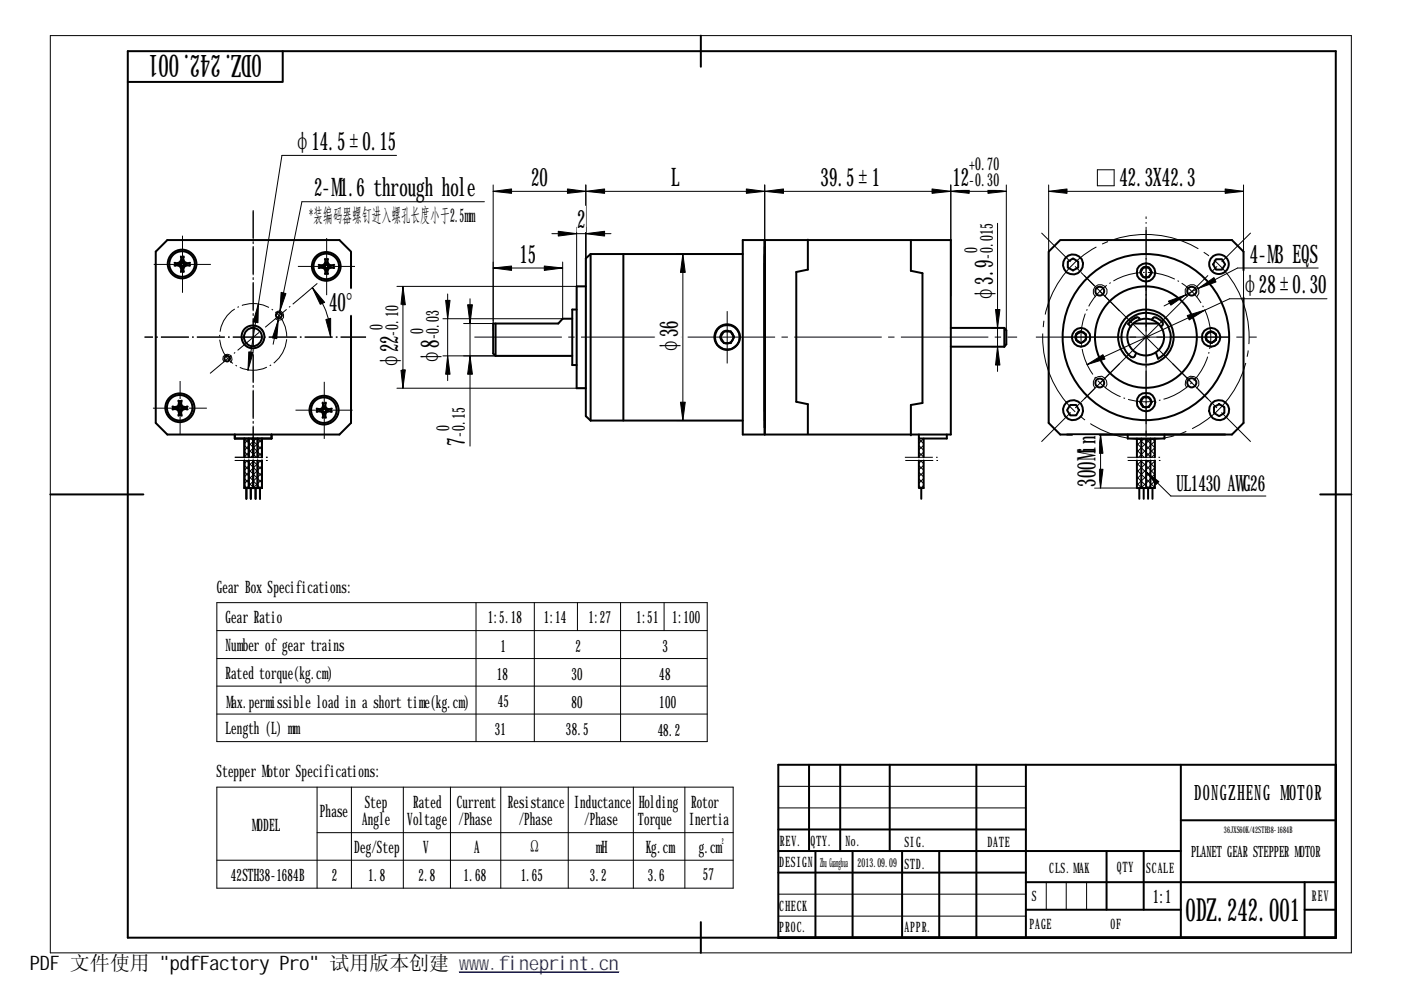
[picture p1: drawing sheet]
<svg xmlns="http://www.w3.org/2000/svg" width="297mm" height="210mm" viewBox="0 0 297 210" stroke-linecap="round" stroke-linejoin="round" font-family="sans-serif">
<g fill="none" stroke="#000" stroke-width=".21">
<path d="M10.7 7.5h275.8v194.5h-275.8zM84.1 32.9h-24.3l-7.2 45.6M104.6 39.2v30.8M124.2 39.2v43.1h-40M162.1 39.2v11.7M201.6 39.2v23.6M213.4 39.2v30.7M222.3 39.2v50.5M232.7 36h3.5v3.4h-3.5zM263.7 39.2v50.5M102.7 42.8h-38.7l-6.1 30.2M104.6 40.6h108.8"/>
<path d="M104.6 56.8h14.7M117 49.5h12.5M119.3 55.6v12h-25.7M122.3 48.2v30.2M143.4 53.9h14.1M144.8 53.9v35.3M211.5 47.3v31.5M222.3 40.6h41.4M279.5 56.8h-17.1l-15.6 8.1M47.5 76.7l-.3-.5 .1-.6 .5-.4a1.02 1.02 0 0 1 1.2 .3 1.02 1.02 0 0 1-.1 1.3v-.1M58.5 66.2l.4-.2h.6a1.08 1.08 0 0 1 .3 1.7l-.8 .2-.6-.3M66.2 61a16.3 16.3 0 0 1 3.9 10.5"/>
<path d="M67.2 60.1l-2.9 2.6M84.2 60.7h40M85.4 60.7v21.6M93.6 75.5h27.7M94.9 62.3v18.4M98.3 68.6h6.3M99.7 63.3v31.3M210.2 69.5h2.7M210.2 73.5h2.7M234.3 62.8a1.48 1.48 0 0 0-.1-2.1 1.48 1.48 0 0 0-2.1 .1 1.48 1.48 0 0 0 .1 2.1M251.7 62.8a1.48 1.48 0 0 1 .1-2.1 1.48 1.48 0 0 1 2.1 .1 1.48 1.48 0 0 1-.2 2.1M281.3 63.3h-20.6l-30.2 14"/>
<path d="M51.8 95.8l1.1 1.2M51.8 94.4l2.6 2.6M51.8 93l3.7 3.8M51.8 98.7l3.7 3.7M52.2 97.6l3.3 3.4M52.4 97.6l-.6 .7M52.8 93l-1 1.1M53.3 93l2.2 2.3M53.7 97.6l1.8 2M53.8 97.6l-2 2.2M54.3 93l-2.5 2.5M54.6 93l.9 .9"/>
<path d="M55 97.6l.5 .5M55.3 97.6l-3.5 3.5M55.5 95.9l-1 1.1M55.5 94.5l-2.3 2.5M55.5 93.1l-3.7 3.8M55.5 98.7l-3.7 3.8M143.4 89.2h14.1M194.8 98.7l1 1M194.8 95.9l1 1M194.8 94.5l1 .9M194.8 93.1l1 1M195.2 97.6l.6 .7"/>
<path d="M195.4 97.6l-.6 .6M195.8 95.9l-1 .9M195.8 94.4l-1 .9M195.8 93l-1 1M195.8 98.7l-1 .9M232.1 92.1h7M233.3 92.1v11.4M234.4 82.2a1.51 1.51 0 0 0-.2-2.1 1.51 1.51 0 0 0-2.1 .1 1.51 1.51 0 0 0 .1 2.1M241 95.4l1.6 1.6M241 94l3 3M241 99.7l3.9 3.7-.1 .1M241 98.2l3.9 3.8"/>
<path d="M241 96.9l.2 .1M241.1 93l-.1 .1M241.5 93l3.4 3.4M241.9 97.6l3 3M242.1 97.6l-1.1 1.1M242.5 93l-1.5 1.4M242.9 93l2 1.9-2.1 2.1M243.3 97.6l1.6 1.6-3.9 3.7M243.5 97.6l-2.5 2.5M243.9 93l-2.9 2.9M244.3 93l.6 .6M244.7 97.6l.2 .2"/>
<path d="M244.9 96.3l-.7 .7M244.9 93.5l-3.5 3.5M244.9 97.7l-3.9 3.8M251.6 82.2a1.49 1.49 0 0 1 .1-2.1 1.49 1.49 0 0 1 2.1 .1 1.49 1.49 0 0 1-.1 2.1M51.8 101.4l2 2.1M51.8 102.9l.6 .6M51.8 100l3.4 3.5M55.5 101.6l-1.8 1.9M55.5 100.2l-3.2 3.3M55.5 103l-.4 .5M194.8 103l.5 .5M194.8 101.5l1 1"/>
<path d="M194.8 100.2l1 .9M195.8 100.1l-1 .9M195.8 101.4l-1 1.1M195.8 102.9l-.6 .6M232.1 103.5h8.9M241 102.5l1.1 1M241 101.1l2.5 2.4M243.1 100.1l5.1 5.1h20.2M244.9 100.5l-2.9 3M244.9 102l-1.6 1.5M46 127.8h103.9v29.4h-103.9zM46 133.7h103.9"/>
<path d="M46 139.6h103.9M100.9 127.8v29.4M113.3 127.8v29.4M122.4 127.8v5.9M131.6 127.8v29.4M140.8 127.8v5.9M46 145.5h103.9M46 151.4h103.9M46 166.9h109.4v21.4h-109.4zM67.2 176.5h88.2M67.2 166.9v21.4M74.5 166.9v21.4"/>
<path d="M85.5 166.9v21.4M95.5 166.9v21.4M106.2 166.9v21.4M120.5 166.9v21.4M134.3 166.9v21.4M145.2 166.9v21.4M165 171.3h52.5M165 166.7h52.5M46 182.4h109.4M165 189.6h52.5M165 194.2h52.5M221.8 187v5.9"/>
<path d="M226.1 187v5.9M230.4 187v5.9"/>
</g>
<g fill="#fff" stroke="#fff" stroke-width=".21">
<path d="M136.9 177.8h6v3.6h-6z" fill-rule="evenodd"/>
<path d="M137.3 183.6h3.7v3.5h-3.7z" fill-rule="evenodd"/>
<path d="M48.9 183.7h15.7v3.5h-15.7z" fill-rule="evenodd"/>
<path d="M112.2 177.6h2.4v3.5h-2.4z" fill-rule="evenodd"/>
<path d="M47.8 129h12.1v3.6h-12.1z" fill-rule="evenodd"/>
<path d="M103.5 129h7.2v3.6h-7.2z" fill-rule="evenodd"/>
<path d="M106.1 135.1h1.3v3.6h-1.3z" fill-rule="evenodd"/>
<path d="M47.8 152.6h15.7v3.5h-15.7z" fill-rule="evenodd"/>
<path d="M115.3 129h4.8v3.6h-4.8z" fill-rule="evenodd"/>
<path d="M124.8 129h4.7v3.6h-4.7z" fill-rule="evenodd"/>
<path d="M122 135.1h1.2v3.6h-1.2z" fill-rule="evenodd"/>
<path d="M142.5 129h6v3.6h-6z" fill-rule="evenodd"/>
<path d="M134.9 129h4.8v3.6h-4.8z" fill-rule="evenodd"/>
<path d="M140.5 135.1h1.1v3.6h-1.1z" fill-rule="evenodd"/>
<path d="M104.9 152.7h2.4v3.6h-2.4z" fill-rule="evenodd"/>
<path d="M120 152.8h4.8v3.5h-4.8z" fill-rule="evenodd"/>
<path d="M139.4 152.8h4.9v3.6h-4.9z" fill-rule="evenodd"/>
<path d="M105.3 141.1h2.4v3.5h-2.4z" fill-rule="evenodd"/>
<path d="M121.2 141.1h2.4v3.5h-2.4z" fill-rule="evenodd"/>
<path d="M139.8 141.1h2.4v3.5h-2.4z" fill-rule="evenodd"/>
<path d="M105.6 146.8h2.3v3.6h-2.3z" fill-rule="evenodd"/>
<path d="M121.2 146.9h2.4v3.7h-2.4z" fill-rule="evenodd"/>
<path d="M139.8 146.9h3.6v3.7h-3.6z" fill-rule="evenodd"/>
<path d="M47.9 146.9h51.8v3.7h-51.8z" fill-rule="evenodd"/>
<path d="M47.8 140.7h22.9v3.7h-22.9z" fill-rule="evenodd"/>
<path d="M149 183.5h2.5v3.6h-2.5z" fill-rule="evenodd"/>
<path d="M148.2 177.7h4.7v3.6h-4.7z" fill-rule="evenodd"/>
<path d="M69.8 61.3h7.2v5.4h-7.2z" fill-rule="evenodd"/>
<path d="M112.6 34.7h3.6v5.4h-3.6z" fill-rule="evenodd"/>
<path d="M142.3 34.7h1.8v5.4h-1.8z" fill-rule="evenodd"/>
<path d="M174 34.7h12.6v5.4h-12.6z" fill-rule="evenodd"/>
<path d="M138.9 67.9h5.5v7.2h-5.5z" fill-rule="evenodd"/>
<path d="M86.4 65.6h7.3v11.8h-7.3z" fill-rule="evenodd"/>
<path d="M77.7 64.7h7.4v13.6h-7.4z" fill-rule="evenodd"/>
<path d="M91.9 86.4h7.3v8.2h-7.3z" fill-rule="evenodd"/>
<path d="M110.2 51.1h3.5v5.4h-3.5z" fill-rule="evenodd"/>
<path d="M227.5 92.4h5.4v10.8h-5.4z" fill-rule="evenodd"/>
<path d="M265 51.1h14.5v5.4h-14.5z" fill-rule="evenodd"/>
<path d="M263.3 57.5h18v5.4h-18z" fill-rule="evenodd"/>
<path d="M122.3 43.7h1.8v5.4h-1.8z" fill-rule="evenodd"/>
<path d="M249.3 100h19v4.7h-19z" fill-rule="evenodd"/>
<path d="M237.3 34.7h16.2v5.4h-16.2z" fill-rule="evenodd"/>
<path d="M62.4 27.1h21.7v5.4h-21.7z" fill-rule="evenodd"/>
<path d="M65.4 43.5h35.2v4.1h-35.2z" fill-rule="evenodd"/>
<path d="M66.6 36.9h36.1v5.4h-36.1z" fill-rule="evenodd"/>
<path d="M201.9 32.8h10v7.3h-10z" fill-rule="evenodd"/>
<path d="M203.8 47.3h7.4v16.6h-7.4z" fill-rule="evenodd"/>
<path d="M278.1 188.4h3.6v3.1h-3.6z" fill-rule="evenodd"/>
<path d="M253.2 165.8h27v4.5h-27z" fill-rule="evenodd"/>
<path d="M218.3 194.3h4.6v3h-4.6z" fill-rule="evenodd"/>
<path d="M233 194.2h5.9v3h-5.9z" fill-rule="evenodd"/>
<path d="M236.8 182.2h3.5v3.1h-3.5z" fill-rule="evenodd"/>
<path d="M259.5 174.9h14.6v2h-14.6z" fill-rule="evenodd"/>
<path d="M252.6 178.8h28.5v3.3h-28.5z" fill-rule="evenodd"/>
<path d="M251.4 189.5h24.3v6.8h-24.3z" fill-rule="evenodd"/>
<path d="M244.4 188h4v4h-4z" fill-rule="evenodd"/>
<path d="M173.9 181.5h5.8v2.6h-5.8z" fill-rule="evenodd"/>
<path d="M181.8 181.5h8.4v2.6h-8.4z" fill-rule="evenodd"/>
</g>
<g fill="none" stroke="#000" stroke-width=".42">
<path d="M27.1 10.9h256.1v187.9h-256.1zM59.9 10.9v6.5h-32.8M148.6 7.5v6.7M33 53.4l2.5-2.5h36.5l2.4 2.5v36.3l-2.4 2.4h-36.5l-2.5-2.4zM37 55.7l1.3 .3M37.2 55.7v.6M37.6 56.2l.6 .3 .2-.3M38.2 55.6l-.6 .2M38.2 55.6l.2 .2M38.2 56.5l.2 .6M38.3 56.1l-1.3 .2M38.4 54.4l.2 1.2"/>
<path d="M38.4 54.5h.5M38.4 57.5h.5M38.4 55l-.2 .6M38.6 56.4h.1M38.6 56.4l-.2 1.3M38.6 55.6l-.3 .4 .3 .4M38.6 55.6h.1M38.7 55.6l.3 .5M38.7 56.4l.2 1.3M38.9 55l.2 .6-.2 .2M38.9 56.2l.2 .3 .6-.3M38.9 54.4l-.2 1.2"/>
<path d="M39 56.1l1.3 .2M39 56.1l-.3 .3M39.1 55.6l.6 .2M39.1 56.5l-.2 .6M40.1 55.7v.6M40.3 55.7l-1.3 .3M67.6 56.1l1.2 .3M67.7 56.2v.6M68.2 56.7l.5 .2M68.7 56.1l-.5 .2M68.8 56.4l.4-.3 .4 .3M68.8 56.6l.4 .3"/>
<path d="M68.8 56.4v.2M68.8 56.6l-1.2 .2M68.9 58h.6M68.9 55h.6M68.9 54.9l.3 1.2M69 56.7l-.3 .2 .3 .6M69 55.5l-.3 .6 .3 .1M69.2 56.9l-.3 1.2M69.3 56.9l.2 1.2M69.4 56.7l.3 .2 .6-.2M69.4 55.5l.3 .6M69.5 54.9l-.2 1.2"/>
<path d="M69.6 56.6l-.4 .3M69.6 56.4v.2M69.6 56.6l1.3 .2M69.7 56.9l-.3 .6M69.7 56.1l.6 .2M69.7 56.1l-.3 .1M70.7 56.2v.6M70.9 56.1l-1.3 .3M125.2 53.9l-1 .9v33.4l1 1M125.2 53.9v35.3M125.2 53.9h32.3M132.2 53.9v35.3"/>
<path d="M157.5 50.9h44.1v41.2h-44.1zM162.1 50.9v41.2M171.3 50.8v6.4l-2.5 .5v27.5l2.5 .5v6.3M193.1 51v6.4l2.5 .5v27.5l-2.5 .5v6.4M222.3 53.4l2.5-2.5h36.4l2.5 2.5v36.3l-2.5 2.4h-36.4l-2.5-2.4zM226.4 55.5l1.1-.7 1.1 .7v1.2l-1.1 .6-1.1-.6zM229.6 55.8a2.12 2.12 0 0 0-3.1-1.6 2.12 2.12 0 0 0-.3 3.5 2.12 2.12 0 0 0 3.3-1l.1-.8M242.4 56.7h1.2l.6 1.1-.6 1h-1.2l-.6-1zM257.8 55h1.3l.7 1.1-.7 1.1h-1.3l-.6-1.1zM105.1 68.6v6.9M121.3 67.6h-2l-.9 1h-13.8v6.3l.5 .6h16.2M122.3 65.6h-1v11.8h1"/>
<path d="M124.2 60.7h-1.9v21.6h1.9M153.5 70.3h1.4l.7 1.2-.7 1.2h-1.4l-.8-1.2zM201.6 69.5h11.3M201.6 73.5h11.3M212.9 69.5l.5 .5v3l-.5 .5M212.9 69.5v4M228.2 70.9l1-.6 1 .6v1.2l-1 .6-1-.6zM240.4 68.6h5.2M240.9 67.3l.3-.1 .5 .5M240.9 74.9l-.4 .8-.3 .1a4.6 4.6 0 0 1-2.5-4.3 5.2 5.2 0 0 1 7.9-4.5 5.2 5.2 0 0 1-.1 9l-.4-1.1M240.9 67.3l-1.4 1M240.9 67.3l-1.7 1.4 .6 .6"/>
<path d="M244.2 67.7l.5-.5a3.2 3.2 0 0 1 1.8 1.3v.3l-.3 .5M255.8 70.9l1-.6 1 .6v1.2l-1 .6-1-.6zM36.6 86.2l1.2 .3M36.7 86.2v.6M37.2 86.3l.6-.2 .1 .2M37.2 86.7l.6 .3M37.8 86.6l-1.2 .2M37.8 87l.1 .6M37.8 86.5v.1M37.8 86.6l.3 .3 .5-.3M37.8 85h.6M37.8 84.9l.3 1.2"/>
<path d="M37.8 88h.6M37.9 85.4l-.1 .7M37.9 86.8l-.1 .2M38.1 86.9l-.3 1.3M38.3 86.9l.2 1.3M38.3 86.1l-.5 .4M38.3 86.1l.3 .4M38.4 85.4l.2 .7-.2 .2M38.4 86.8l.2 .2-.2 .6M38.5 84.9l-.2 1.2M38.6 86.1l.6 .2M38.6 86.5v.1"/>
<path d="M38.6 86.6l1.2 .2M39.2 86.7l-.6 .3M39.6 86.2v.6M39.8 86.2l-1.2 .3M49.8 92.1v.9h7.8v-.9M51.8 93v4M51.8 97.6v5.9h3.7v-5.9M52.7 97.6v5.9h1.9v-5.9M52.7 93v4M53.7 96.7v-3.7v4M53.7 93v1.8M53.7 97.6v5.9"/>
<path d="M54.6 93v4M55.5 93v4M67.1 86.6l1.2 .3M67.2 86.7v.6M67.7 87.2l.6 .2M68.3 86.9l.4 .5M68.3 87.1l-1.2 .2M68.4 85.4l.3 1.2M68.4 85.5h.6M68.4 88.5h.6M68.5 86l-.2 .5M68.5 87.2l-.2 .2 .2 .6"/>
<path d="M68.5 86.7l-.2-.2-.6 .3M68.7 87.4h.1M68.7 87.4l-.3 1.2M68.7 86.6l-.4 .3M68.7 86.6h.1M68.8 86.6l.4 .3-.4 .5M68.8 87.4l.3 1.2M68.9 86l.3 .5M69 87.2l.2 .2M69 86.7l.2-.2 .6 .3M69.1 85.4l-.3 1.2M69.2 87.4l-.3 .6"/>
<path d="M69.2 87.1l1.2 .2M69.8 87.2l-.6 .2M70.2 86.7v.6M70.4 86.6l-1.2 .3M125.2 89.2h32.3M194.8 92.1v.9h5.9v-.9M194.8 97.6v5.9h1v-5.9M194.8 93v4M195.8 93v4M226.9 85.9h1.3l.6 1.1-.6 1.1h-1.3l-.7-1.1zM229.6 87.1a2.12 2.12 0 0 0-2.4-2.2 2.12 2.12 0 0 0-1.7 2.9 2.12 2.12 0 0 0 3.3 .9l.6-.6 .2-.9M239.1 92.1v.9h7.8v-.9"/>
<path d="M241 97.6v5.9h1M241 93v4M242 93v4M242 97.6v5.9M242.4 84.3h1.2l.6 1-.6 1h-1.2l-.6-1zM243 93v4M243 97.6v5.9M243.9 93v4M243.9 97.6v5.9M244.9 97.6v5.9h-2.9M244.9 93v4M256.4 87.1a2.12 2.12 0 0 1 2.8-2.1 2.12 2.12 0 0 1 .9 3.3 2.12 2.12 0 0 1-3.5-.3l-.2-.8"/>
<path d="M257.4 86.3l1.1-.6 1.1 .6v1.3l-1.1 .6-1.1-.6zM10.7 104.8h19.7M52.2 103.5v2.3M53.2 103.5v2.3M54.2 103.5v2.3M55.1 103.5v2.3M195.3 103.5v2.3M241.6 103.5v2.3M242.5 103.5v2.3M243.4 103.5v2.3M244.3 103.5v2.3M279.9 104.8h6.6"/>
<path d="M165 175.9h52.5M165 162.2h118.2v36.6h-118.2zM171.5 162.2v18.2M178.1 162.2v18.2M188.6 162.2v18.2M207 162.2v36.6M217.5 162.2v36.6M250.4 173.9h32.8M250.4 162.2v36.6M148.6 195.5v6.5M165 180.4h85.4M165 185h52.5"/>
<path d="M172.9 180.4v18.4M180.8 180.4v18.4M191.3 180.4v18.4M199.1 180.4v18.4M217.5 192.9h32.9M217.5 187h65.7M234.6 180.4v12.5M242.5 180.4v12.5M276.6 192.9h6.6M276.6 187v11.8"/>
<circle cx="38.6" cy="56" r="2.71"/>
<circle cx="38.6" cy="56" r="3"/>
<circle cx="69.2" cy="56.5" r="2.71"/>
<circle cx="69.2" cy="56.5" r="3"/>
<circle cx="243" cy="57.7" r="1.14"/>
<circle cx="243" cy="57.8" r="1.93"/>
<circle cx="258.4" cy="56" r="2.09"/>
<circle cx="48.2" cy="76" r=".59"/>
<circle cx="53.6" cy="71.5" r="1.93"/>
<circle cx="53.6" cy="71.4" r="2.43"/>
<circle cx="59.1" cy="66.8" r=".64"/>
<circle cx="154.2" cy="71.5" r="1.38"/>
<circle cx="154.2" cy="71.5" r="2.71"/>
<circle cx="154.2" cy="71.5" r="2.64"/>
<circle cx="229.1" cy="71.5" r="1.17"/>
<circle cx="229.2" cy="71.5" r="1.98"/>
<circle cx="233.2" cy="61.7" r=".94"/>
<circle cx="242.9" cy="71.5" r="3.9"/>
<circle cx="243" cy="71.5" r="5.9"/>
<circle cx="243" cy="71.5" r="10.8"/>
<circle cx="243" cy="71.5" r="17.6"/>
<circle cx="252.7" cy="61.7" r=".96"/>
<circle cx="256.7" cy="71.5" r="1.17"/>
<circle cx="256.8" cy="71.5" r="1.98"/>
<circle cx="38.1" cy="86.4" r="2.71"/>
<circle cx="38.2" cy="86.5" r="3.1"/>
<circle cx="68.7" cy="87" r="2.71"/>
<circle cx="68.7" cy="87" r="3.1"/>
<circle cx="233.2" cy="81.2" r=".94"/>
<circle cx="243" cy="85.2" r="1.14"/>
<circle cx="243" cy="85.2" r="1.98"/>
<circle cx="252.7" cy="81.2" r=".97"/>
</g>
<g fill="none" stroke="#000" stroke-width=".21" stroke-dasharray="5.9 .7 .3 .7" stroke-linecap="butt">
<path d="M32.6 56.1h12.1M53.7 44.8v50.8M53.7 44.5v51.2M63.2 56.5h12.1M38.7 62.1v-12.1M44.5 79.2l19.8-16.5M69.3 62.6v-12.1M78.1 71.5h-47.5M237.4 66l-8.2-8.2M237.4 77.1l-8.2 8.2M248.6 77.1l8.2 8.2M32.4 86.5h11.5"/>
<path d="M38.2 92.2v-11.4M62.7 87h12.1M68.7 93.1v-12.1M243 92.1v-46.2"/>
<circle cx="53.7" cy="71.4" r="7.1"/>
<circle cx="243" cy="71.5" r="13.8"/>
</g>
<path d="M49.8 97h7.5M49.8 97.6h7.6M191.9 97h7.6M191.9 97.6h7.7M239 97h7.6M239.1 97.6h7.6" fill="none" stroke="#000" stroke-width=".21" stroke-dasharray="5.9 .7 .3 .7 .3 .7" stroke-linecap="butt"/>
<g fill="#000" stroke="#000" stroke-width=".21">
<path d="M104.6 40.6l3.9-.5v.9zM104.6 56.8l3.9-.4v.9zM115.4 56.4l3.9 .4-3.9 .5zM118.4 49l3.9 .5-3.9 .6zM120.3 40.1l3.9 .5-3.9 .4zM124.2 40.6l4-.5v.9zM124.2 49.5l4-.5v1.1zM144.8 53.9l.5 3.9h-1zM158.2 40.1l3.9 .5-3.9 .4zM162.1 40.6l4-.5v.9zM197.6 40.1l4 .5-4 .4zM201.6 40.6l3.9-.5v.9z"/>
<path d="M209.5 40.1l3.9 .5-3.9 .4zM222.3 40.6l3.9-.5v.9zM254.1 61.1l3.3-2.2 .4 .9zM259.8 40.1l3.9 .5-3.9 .4zM52.7 74.6l1 .1-1.1 3.8zM54.8 64.4l-.1 4-1-.1zM59 67.8l-.3 4-1-.2zM59.6 62l1 .2-1.2 3.8zM66.2 61l2.6 3.1-.9 .4zM69.1 67.7l1-.2v4zM85.4 60.7l.5 3.9h-.9zM85 78.4h.9l-.5 3.9z"/>
<path d="M94.5 63.7h.9l-.5 3.9zM94.9 75.5l.5 3.8h-.9zM99.1 64.6h1.1l-.5 4zM99.7 75.5l.5 3.8h-1.1zM211.1 65.6h.9l-.5 3.9zM211.5 73.5l.5 3.9h-.9zM230.5 77.3l3.3-2.1 .5 .9zM247.7 63.9l3.8-1.4-3.3 2.2zM251.7 66.9l3.8-1.2-3.4 2.1zM144.3 85.3h1l-.5 3.9zM232.8 99.5h1l-.5 4zM233.3 92.1l.5 4h-1z"/>
<path d="M243.1 100.1l2.6 2-.6 .6z"/>
</g>
<g fill="none" stroke="#000" stroke-width=".21" stroke-dasharray="18.5 1.4 1.4 1.4" stroke-linecap="butt">
<path d="M243 48.8v44.9M100.6 71.5h115M154.2 77.1v-11.1M219.6 71.5h46.8M225.3 71.5h35.4M243 71.5v-13.4M243 71.5l22.2-22.1M243 71.5l-22.2-22.1M243 71.5l-22.2 22.2M243 71.5l22.2 22.2"/>
<circle cx="243" cy="71.5" r="21.8"/>
</g>
<path d="M97.4 206h33.8M97.4 206.1h33.8" fill="none" stroke="#00f" stroke-width=".21"/>
<text font-size="6.8" x="251.4" y="195.3">0DZ.242.001</text>
<text font-size="6.6" x="55.5" y="11.7" transform="rotate(-180 55.5 11.7)">0DZ.242.001</text>
<g font-size="5.4">
<text x="62.4" y="31.8">φ14.5±0.15</text>
<text x="66.6" y="41.6">2-M1.6 through hole</text>
<text x="112.6" y="39.4">20</text>
<text x="142.3" y="39.4">L</text>
<text x="174" y="39.4">39.5±1</text>
<text x="201.9" y="39.4">12</text>
<text x="237.3" y="39.4">42.3X42.3</text>
<text x="122.3" y="48.4">2</text>
<text x="110.2" y="55.7">15</text>
<text x="265" y="55.7">4-M3 EQS</text>
<text x="69.8" y="66">40°</text>
<text x="210.5" y="63.9" transform="rotate(-90 210.5 63.9)">φ3.9</text>
<text x="263.3" y="62.2">φ28±0.30</text>
<text x="143.7" y="71.5" transform="rotate(-90 143.7 71.5)">36</text>
<text x="93" y="77.4" transform="rotate(-90 93 77.4)">φ8</text>
<text x="143.7" y="75.1" transform="rotate(-90 143.7 75.1)">φ</text>
<text x="84.4" y="78.3" transform="rotate(-90 84.4 78.3)">φ22</text>
<text x="98.6" y="94.6" transform="rotate(-90 98.6 94.6)">7</text>
<text x="232.2" y="103.2" transform="rotate(-90 232.2 103.2)">300Min</text>
</g>
<text font-size="4.7" x="249.3" y="104.1">UL1430 AWG26</text>
<text font-size="4.5" x="253.2" y="169.7">DONGZHENG MOTOR</text>
<text font-size="4.2" x="6.3" y="205.7">PDF 文件使用 &quot;pdfFactory Pro&quot; 试用版本创建 ww</text>
<text font-size="4.2" fill="#00f" x="99.5" y="205.7">w.fineprint.cn</text>
<g font-size="4.1">
<text x="65.4" y="47">*</text>
<text x="66.5" y="47">装编码器螺钉进入螺孔长度小于2.5mm</text>
</g>
<text font-size="4" x="244.4" y="191.4">1:1</text>
<g font-size="3.8">
<text x="205.5" y="36.1">+0.70</text>
<text x="205.5" y="39.4">-0.30</text>
<text x="207.2" y="53.7" transform="rotate(-90 207.2 53.7)">0</text>
<text x="210.5" y="55" transform="rotate(-90 210.5 55)">-0.015</text>
<text x="81.1" y="69.9" transform="rotate(-90 81.1 69.9)">0</text>
<text x="84.4" y="71.1" transform="rotate(-90 84.4 71.1)">-0.10</text>
<text x="89.7" y="70.7" transform="rotate(-90 89.7 70.7)">0</text>
<text x="93" y="72" transform="rotate(-90 93 72)">-0.03</text>
<text x="95.2" y="91.5" transform="rotate(-90 95.2 91.5)">0</text>
<text x="98.6" y="92.7" transform="rotate(-90 98.6 92.7)">-0.15</text>
</g>
<g font-size="3.6">
<text x="46" y="125.8">Gear Box Specifications:</text>
<text x="47.8" y="132.1">Gear Ratio</text>
<text x="103.5" y="132.2">1:5.18</text>
<text x="115.3" y="132.2">1:14</text>
<text x="124.8" y="132.2">1:27</text>
<text x="134.9" y="132.2">1:51</text>
<text x="142.5" y="132.2">1:100</text>
<text x="47.8" y="138">Number of gear trains</text>
<text x="47.8" y="143.9">Rated torque(kg.cm)</text>
<text x="106.1" y="138.3">1</text>
<text x="122" y="138.3">2</text>
<text x="140.5" y="138.3">3</text>
<text x="105.3" y="144.2">18</text>
<text x="105.6" y="150">45</text>
<text x="121.2" y="144.2">30</text>
<text x="139.8" y="144.2">48</text>
<text x="47.8" y="155.7">Length (L) mm</text>
<text x="47.9" y="150">Max.permissible load in a short time(kg.cm)</text>
<text x="104.9" y="155.8">31</text>
<text x="120" y="155.9">38.5</text>
<text x="121.2" y="150">80</text>
<text x="139.4" y="156">48.2</text>
<text x="139.8" y="150">100</text>
<text x="45.9" y="164.7">Stepper Motor Specifications:</text>
<text x="67.8" y="173.3">Phase</text>
<text x="77.4" y="171.3">Step</text>
<text x="87.6" y="171.3">Rated</text>
<text x="96.9" y="171.3">Current</text>
<text x="107.7" y="171.3">Resistance</text>
<text x="121.8" y="171.3">Inductance</text>
<text x="135.5" y="171.3">Holding</text>
<text x="146.6" y="171.3">Rotor</text>
<text x="53.4" y="176.1">MODEL</text>
<text x="76.8" y="175">Angle</text>
<text x="86.4" y="175">Voltage</text>
<text x="97.2" y="175">/Phase</text>
<text x="110" y="175">/Phase</text>
<text x="123.9" y="175">/Phase</text>
<text x="135.3" y="175">Torque</text>
<text x="146.2" y="175">Inertia</text>
<text x="75.1" y="180.9">Deg/Step</text>
<text x="89.7" y="180.9">V</text>
<text x="100.5" y="180.9">A</text>
<text x="112.2" y="180.7">Ω</text>
<text x="126.3" y="180.9">mH</text>
<text x="136.9" y="180.9">Kg.cm</text>
<text x="148.2" y="180.9">g.cm</text>
<text x="48.9" y="186.8">42STH38-1684B</text>
<text x="70.4" y="186.7">2</text>
<text x="78.1" y="186.7">1.8</text>
<text x="88.7" y="186.7">2.8</text>
<text x="98.3" y="186.7">1.68</text>
<text x="110.4" y="186.7">1.65</text>
<text x="125.1" y="186.7">3.2</text>
<text x="137.3" y="186.7">3.6</text>
<text x="149" y="186.6">57</text>
</g>
<text font-size="3.3" x="252.6" y="181.7">PLANET GEAR STEPPER MOTOR</text>
<text font-size="3.1" x="278.1" y="191.1">REV</text>
<g font-size="3">
<text x="165.4" y="179.3">REV.</text>
<text x="171.9" y="179.3">QTY.</text>
<text x="179.2" y="179.3">No.</text>
<text x="191.8" y="179.5">SIG.</text>
<text x="209.4" y="179.5">DATE</text>
<text x="165.2" y="183.8">DESIGN</text>
<text x="191.8" y="184.3">STD.</text>
<text x="222.4" y="185">CLS.MAK</text>
<text x="236.8" y="184.8">QTY</text>
<text x="243" y="185">SCALE</text>
<text x="218.8" y="190.9">S</text>
<text x="165.2" y="193.2">CHECK</text>
<text x="165.2" y="197.7">PROC.</text>
<text x="191.8" y="197.7">APPR.</text>
<text x="218.3" y="196.9">PAGE</text>
<text x="235.5" y="196.9">OF</text>
</g>
<g font-size="2.6">
<text x="173.9" y="183.7">Z</text>
<text x="174.3" y="183.7">huGuanghua</text>
<text x="181.8" y="183.7">2013.09.09</text>
</g>
<text font-size="1.9" x="259.5" y="176.5">36JXS60K/42STH38-1684B</text>
<text font-size="1.8" x="152.9" y="179">2</text>
</svg>
